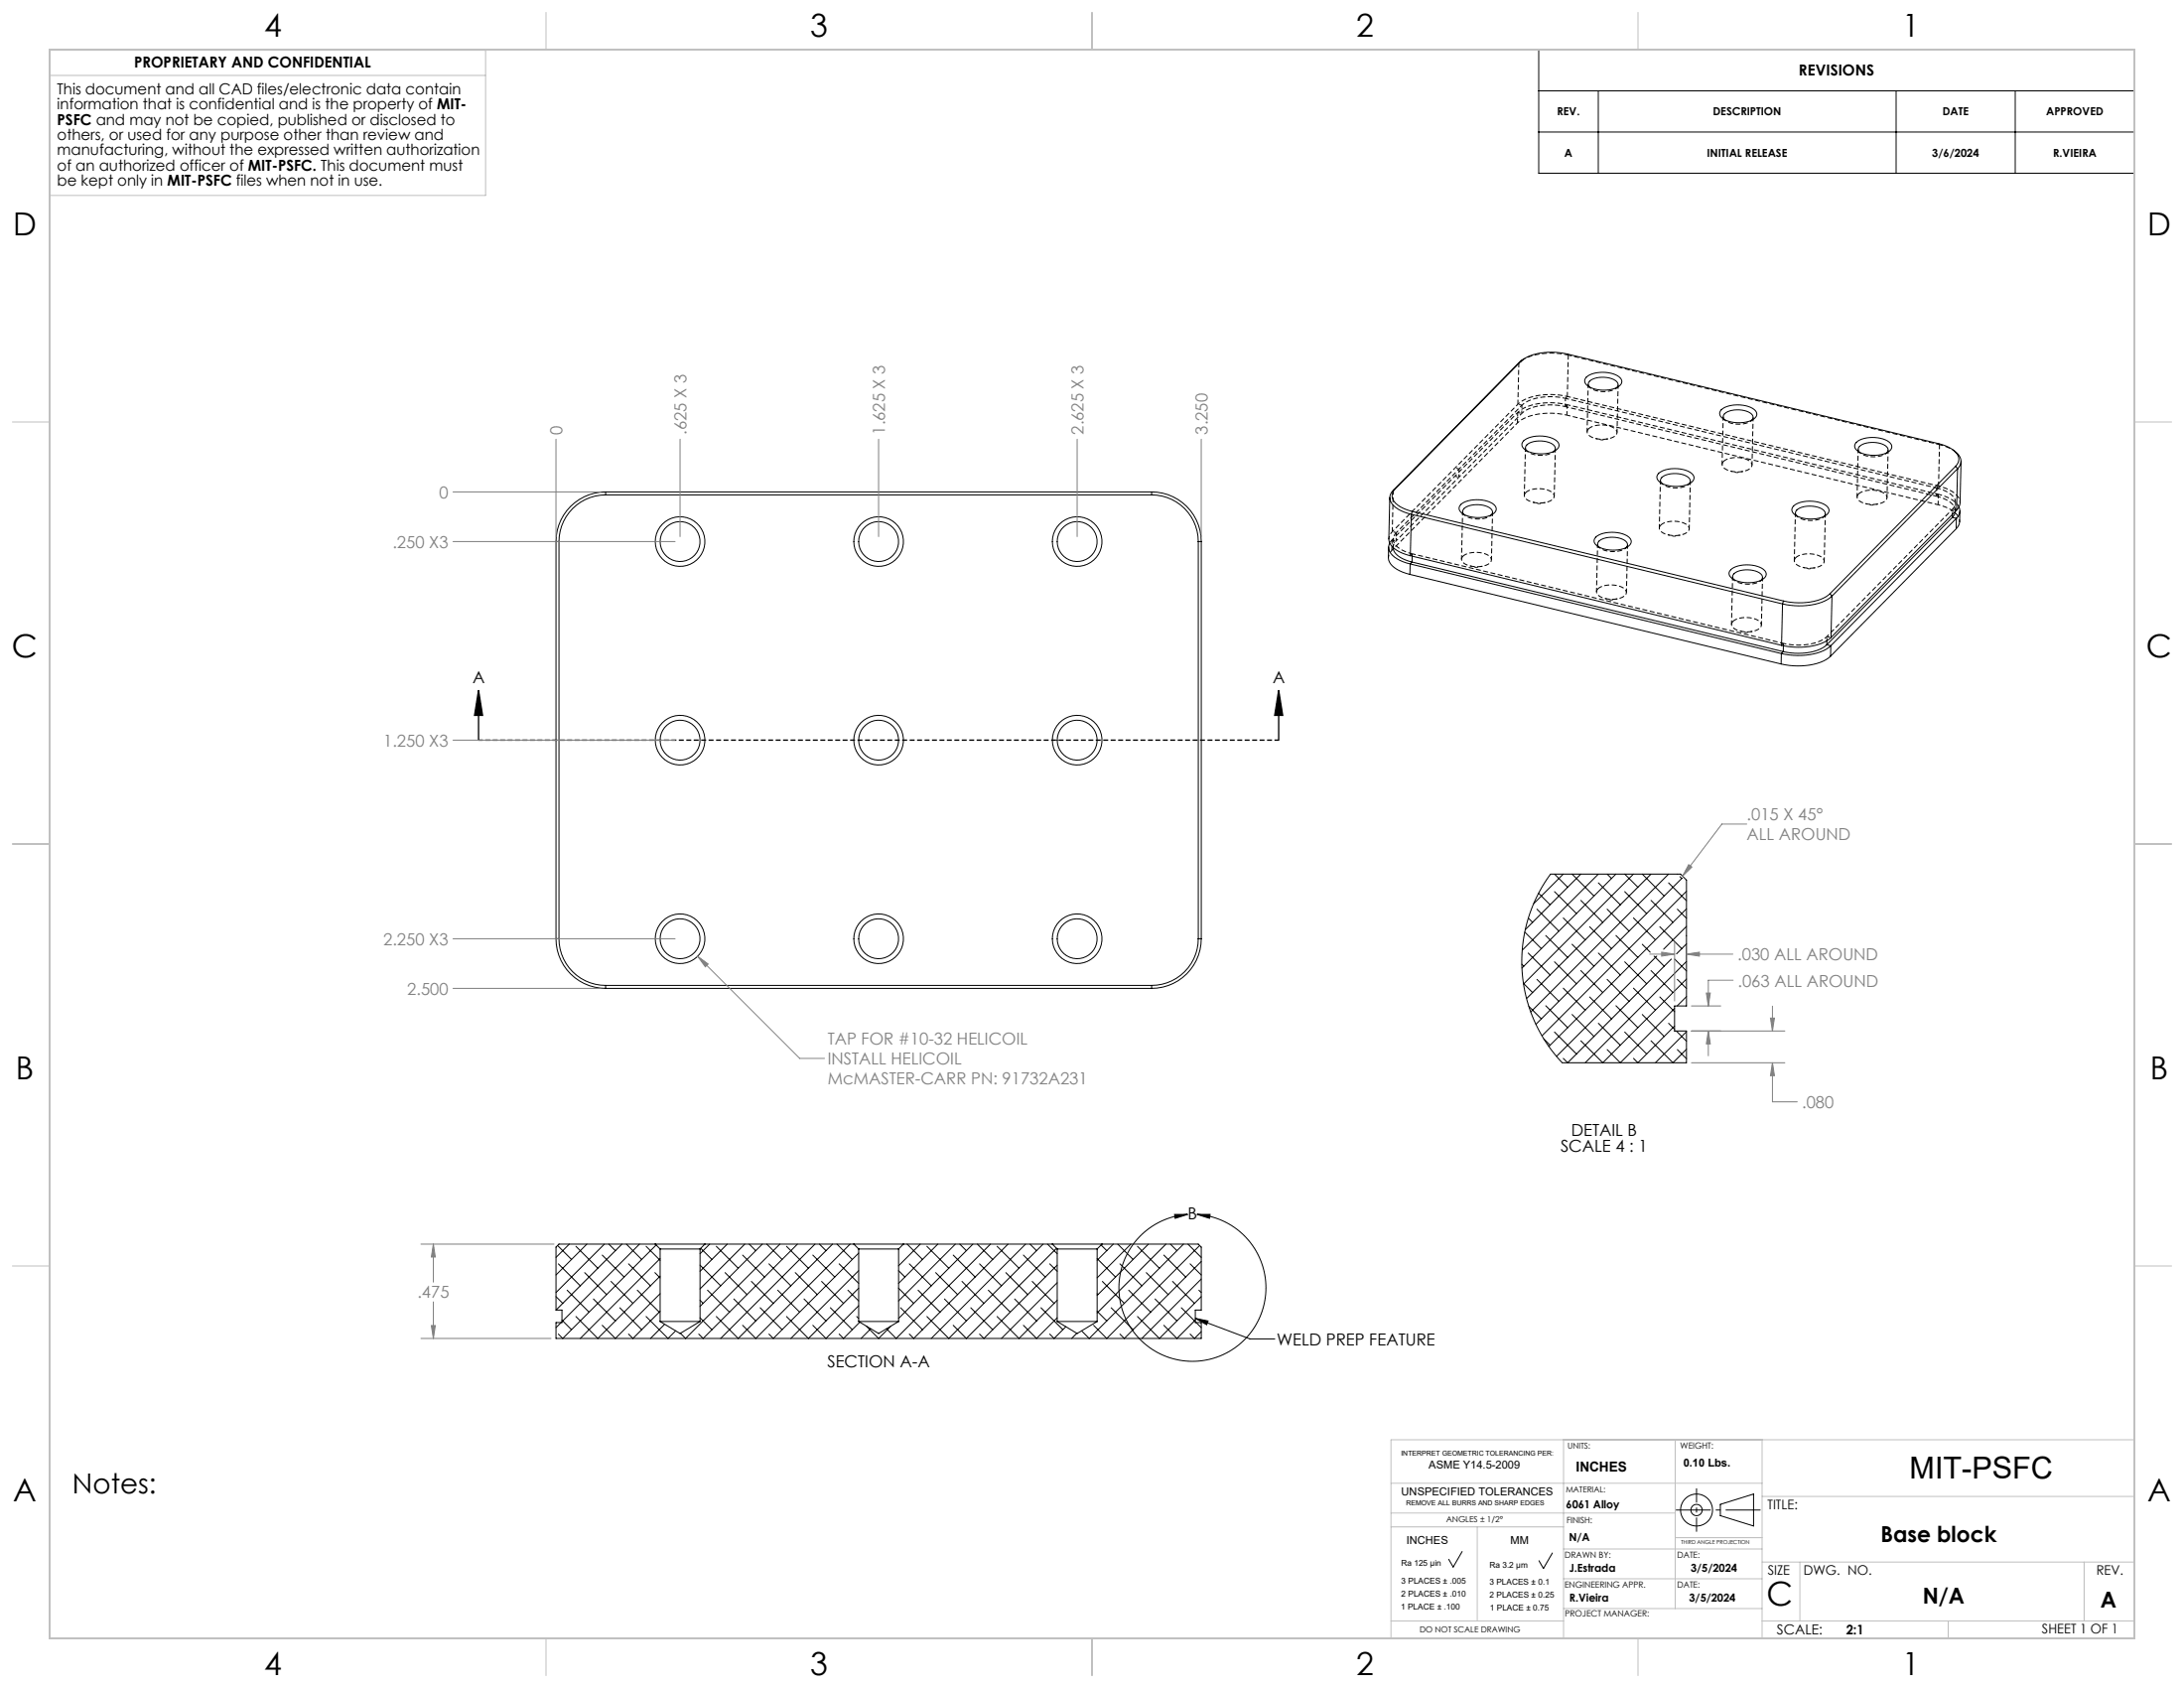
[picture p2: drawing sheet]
<svg xmlns="http://www.w3.org/2000/svg" width="559mm" height="432mm" viewBox="0 0 559 432" stroke-linecap="round" stroke-linejoin="round" font-family="sans-serif">
<g fill="none" stroke="#000" stroke-width=".25" stroke-dasharray="1.3 .6" stroke-dashoffset=".5" stroke-linecap="butt">
<path d="M406.2 98.7l.8 .6M413.4 99.4l.8-.5M373.3 120l-1-.3M388.3 105.5l1.1 .3M389.4 105.8v-2.1M389.4 103.7l-1-.3M390.1 115l.8 .6M397.3 115.7l.8-.5M400.5 104v-2.1M400.5 104a14.2 14.2 0 0 0-10.7 1.3l-.4 .5M400.5 101.9a14.2 14.2 0 0 0-10.6 1.3l-.5 .5M440.7 107l.8 .6"/>
<path d="M447.9 107.8l.8-.6M475.3 115.3l.7 .6M482.4 116.1l.8-.6M356.2 138.1l-.6 .8M356.2 138.1l1 .3M356.2 136a2.74 2.74 0 0 0-.9 1.9M356.5 137.9l-.1 2.1M357.2 138.4l.1-2.1M357.3 136.3l-1.1-.3M372.3 121.8l1 .3M373.3 122.1v-2.1M374.1 131.3l.7 .6"/>
<path d="M381.2 132l.8-.5M408.6 139.6l.8 .6M424.7 123.3l.7 .6M431.8 124.1l.8-.6M459.2 131.6l.8 .6M466.4 132.4l.8-.6M495.5 126.9v-2.1M499.6 130.2l1 .3M500.3 130.7l.1-2.1M355.2 142.6a2.74 2.74 0 0 1 .9-1.8M415.8 140.3l.8-.5M443.1 147.9l.8 .6"/>
<path d="M450.3 148.7l.8-.6M456.3 164.6a14.2 14.2 0 0 0 10.7-1.3l.4-.5M467.4 163.9v-1.1M467.4 162.8l1.1 .3"/>
</g>
<path d="M388.3 105.5v2.7M400.5 101.9l.5-.5M400.9 106.2l.1-2.7M401 103.5l-.5 .5M496.2 113.7l2.7 1 1.4 .8M495.5 124.8l.5-.5M495.9 126.4l-.4 .5M495.9 126.4v2.7M501.2 129.7a7.1 7.1 0 0 0-5.3-3.3M356.1 140.8l.1-2.7M361.3 141.7l-.4 .5M456.3 164.6l-.5 .5" fill="none" stroke="#000" stroke-width=".25" stroke-dasharray="1.3 .6" stroke-dashoffset=".3" stroke-linecap="butt"/>
<path d="M401.3 90.8l94.9 22.9M495.5 126.9l-95-22.9M495.5 124.8l-95-22.9M495.9 129.1l-95-22.9M495.9 126.4l-94.9-22.9M496 124.3l-95-22.9M361.3 141.7l95 22.9" fill="none" stroke="#000" stroke-width=".25" stroke-dasharray="1.3 .6" stroke-dashoffset=".4" stroke-linecap="butt"/>
<g fill="none" stroke="#000" stroke-width=".25" stroke-dasharray="1.3 .6" stroke-dashoffset=".7" stroke-linecap="butt">
<path d="M406.7 99a6.1 6.1 0 0 0 7 .1M388.3 108.2a14.3 14.3 0 0 1 11.6-2.2l1 .2M390.6 115.3a6.1 6.1 0 0 0 7 .1M401 103.5a16.2 16.2 0 0 0-12.2 1.6l-.5 .4M401 101.4a16.2 16.2 0 0 0-12.1 1.6l-.5 .4M441.2 107.3a6.1 6.1 0 0 0 7 .2M475.7 115.6a6.1 6.1 0 0 0 7.1 .2M374.5 131.6a6.1 6.1 0 0 0 7.1 .1M409.1 139.9a6.1 6.1 0 0 0 7 .2M425.1 123.6a6.1 6.1 0 0 0 7.1 .2M459.7 131.9a6.1 6.1 0 0 0 7 .2M495.9 129.1a7.8 7.8 0 0 1 5.2 3.2l.3 1.1"/>
<path d="M499.5 131.6l.1-1.4M501.5 128.6a4 4 0 0 0-2.9-3.3l-2.6-1M443.6 148.2a6.1 6.1 0 0 0 7 .2"/>
</g>
<g fill="none" stroke="#000" stroke-width=".25" stroke-dasharray="1.3 .6" stroke-linecap="butt">
<path d="M401 90.6l.3 .2M406.4 109.7a1.21 1.21 0 0 0 .7 2.1 6.2 6.2 0 0 0 6.4-.6 1.32 1.32 0 0 0-1-2 6.5 6.5 0 0 0-6.1 .5M441 118a1.21 1.21 0 0 0 .7 2.1 6.2 6.2 0 0 0 6.3-.5 1.32 1.32 0 0 0-1-2 6.5 6.5 0 0 0-6 .4M496 113.5l.2 .2M390.4 126a1.21 1.21 0 0 0 .6 2 6.2 6.2 0 0 0 6.4-.5 1.32 1.32 0 0 0-1-2 6.5 6.5 0 0 0-6 .5M424.9 134.3a1.21 1.21 0 0 0 .7 2.1 6.2 6.2 0 0 0 6.4-.5 1.32 1.32 0 0 0-1.1-2 6.5 6.5 0 0 0-6 .4M475.5 126.4a1.21 1.21 0 0 0 .7 2 6.2 6.2 0 0 0 6.4-.5 1.32 1.32 0 0 0-1.1-2 6.5 6.5 0 0 0-6 .5M361.3 142.3v-.6M374.3 142.3a1.21 1.21 0 0 0 .7 2 6.2 6.2 0 0 0 6.4-.5 1.32 1.32 0 0 0-1.1-2 6.5 6.5 0 0 0-6 .5M408.8 150.6a1.21 1.21 0 0 0 .7 2.1 6.2 6.2 0 0 0 6.4-.5 1.32 1.32 0 0 0-1-2.1 6.5 6.5 0 0 0-6.1 .5M443.4 159a1.21 1.21 0 0 0 .7 2 6.2 6.2 0 0 0 6.3-.5 1.32 1.32 0 0 0-1-2 6.5 6.5 0 0 0-6 .5M459.4 142.7a1.21 1.21 0 0 0 .7 2 6.2 6.2 0 0 0 6.4-.5 1.32 1.32 0 0 0-1-2 6.5 6.5 0 0 0-6.1 .5"/>
<path d="M456.3 165.2v-.6"/>
</g>
<path d="M372.3 119.7l-16.1 16.3M373.3 120l-16 16.3M388.3 108.2l-32.2 32.6M388.3 105.5l-16 16.3M388.4 103.4l-16.1 16.3M389.4 105.8l-16.1 16.3M389.4 103.7l-16.1 16.3M372.3 121.8l-16.1 16.3M373.3 122.1l-16.1 16.3M467.4 162.8l32.2-32.6" fill="none" stroke="#000" stroke-width=".25" stroke-dasharray="1.3 .6" stroke-dashoffset=".6" stroke-linecap="butt"/>
<path d="M388.6 92.8l-.2 10.6M401 101.4l.3-10.6M496.2 113.7l-.2 10.6M356.2 136l.3-10.6" fill="none" stroke="#000" stroke-width=".25" stroke-dasharray="1.3 .6" stroke-dashoffset=".1" stroke-linecap="butt"/>
<path d="M357.2 138.4a2.37 2.37 0 0 0-.8 1.7" fill="none" stroke="#000" stroke-width=".25" stroke-dasharray="1.3 .6" stroke-dashoffset="1" stroke-linecap="butt"/>
<g fill="none" stroke="#000" stroke-width=".25" stroke-dasharray="1.3 .6" stroke-dashoffset=".2" stroke-linecap="butt">
<path d="M389.3 92.2a16.1 16.1 0 0 1 12-1.4M406.4 98.3l-.3 12.2M390.3 114.5l-.3 12.3M413.7 110.6l.3-12.2M440.9 106.6l-.3 12.2M448.3 119l.3-12.2M475.4 114.9l-.2 12.2M357.3 136.3a2.33 2.33 0 0 0 .3 3.7l1.3 .8 2.4 .9M374.2 130.8l-.3 12.2M397.7 126.9l.3-12.2M408.8 139.2l-.3 12.2M424.8 122.9l-.2 12.2"/>
<path d="M432.2 135.3l.3-12.2M459.4 131.2l-.3 12.2M482.8 127.3l.3-12.2M499.6 130.2a2.33 2.33 0 0 0-.4-3.7l-2-1.1-1.7-.6M500.3 130.8a3.9 3.9 0 0 0-3.1-3.3l-1.7-.6M381.6 143.2l.3-12.2M416.1 151.6l.3-12.2M443.3 147.5l-.3 12.2M450.7 159.9l.3-12.2M466.7 143.6l.3-12.2"/>
</g>
<g fill="none" stroke="#000" stroke-width=".25" stroke-dasharray="1.3 .6" stroke-dashoffset=".8" stroke-linecap="butt">
<path d="M408.3 112.2l1.6 .4M409.9 112.6l1.6-.3M392.2 128.5l1.6 .4M393.8 128.9l1.6-.4M426.8 136.8l1.5 .4M428.3 137.2l1.6-.3M442.8 120.5l1.6 .4M444.4 120.9l1.6-.3M477.4 128.8l1.5 .4M478.9 129.2l1.6-.3M376.2 144.8l1.5 .4M377.7 145.2l1.6-.4"/>
<path d="M410.7 153.1l1.6 .4M412.3 153.5l1.6-.3M461.3 145.1l1.6 .4M462.9 145.5l1.6-.3M445.2 161.4l1.6 .4M446.8 161.8l1.6-.3"/>
</g>
<g fill="none" stroke="#000" stroke-width=".25">
<path d="M393.7 12.7h152.4v31.6h-152.4zM393.7 23.2h152.4M393.7 33.8h152.4M408.9 23.2v21.1M485.1 23.2v21.1M515.6 23.2v21.1M388.6 92.8l-32.1 32.6M389.1 92.4a13.4 13.4 0 0 1 11-2l95.9 23.1a6.7 6.7 0 0 1 5.1 3.4 2.35 2.35 0 0 1-.7 2.4M389.1 92.4l-32.1 32.6M389.1 92.4l-.5 .4M389.8 91.9l-1.2 .9M405.9 96.5a7.7 7.7 0 0 1 8.7 .2 1.58 1.58 0 0 1-1.1 2.6 8.2 8.2 0 0 1-7.5-.8 1.29 1.29 0 0 1-.1-2z"/>
<path d="M406.7 99a1.21 1.21 0 0 1 .8-2 6.2 6.2 0 0 1 6.3 .8 .98 .98 0 0 1-.1 1.3M389.8 112.8a7.7 7.7 0 0 1 8.7 .2 1.58 1.58 0 0 1-1.1 2.5 8.2 8.2 0 0 1-7.5-.7 1.29 1.29 0 0 1-.1-2zM390.6 115.3a1.21 1.21 0 0 1 .8-2 6.2 6.2 0 0 1 6.3 .8 .98 .98 0 0 1-.1 1.3M440.4 104.8a7.7 7.7 0 0 1 8.7 .2 1.58 1.58 0 0 1-1.1 2.6 8.2 8.2 0 0 1-7.5-.8 1.29 1.29 0 0 1-.1-2zM441.2 107.3a1.21 1.21 0 0 1 .8-2 6.2 6.2 0 0 1 6.4 .8 .98 .98 0 0 1-.2 1.4M475 113.1a7.7 7.7 0 0 1 8.7 .3 1.58 1.58 0 0 1-1.2 2.5 8.2 8.2 0 0 1-7.4-.7 1.29 1.29 0 0 1-.1-2.1zM475.7 115.6a1.21 1.21 0 0 1 .8-1.9 6.2 6.2 0 0 1 6.4 .8 .98 .98 0 0 1-.1 1.3M499.8 115.1a3 3 0 0 1 1.5 4.3l-.4 .5M500.4 119.3l-32.2 32.6M500.4 119.3l.5 .6M500.9 119.9l-32.2 32.6M500.9 119.9l-.3 10.6"/>
<path d="M501.7 118l-.2 10.6a2.74 2.74 0 0 1-.9 1.9M142.3 138.5h.7M142.3 138.5v101.6M143 138.5v101.6M155 126.6a11.9 11.9 0 0 0-12 11.9M155 125.8a12.7 12.7 0 0 0-12.7 12.7M155 126.6h139.7M155 125.8v.8M155 125.8h139.7M294.7 126.6a11.9 11.9 0 0 1 11.9 11.9M294.7 125.8a12.7 12.7 0 0 1 12.7 12.7M294.7 125.8v.8"/>
<path d="M306.6 138.5h.8M306.6 138.5v101.6M307.4 138.5v101.6M355.3 140l-.1 2.6a4 4 0 0 0 2.9 3.4l2.6 .9M355.6 138.9a2.75 2.75 0 0 0 1.2 3.6l1.4 .8 2.6 1M355.6 127.3l-.3 10.6a4 4 0 0 0 2.9 3.3l2.7 1M356.5 125.4a2.69 2.69 0 0 0 .6 4.4l2.2 1.2 1.8 .6M357 125a2.53 2.53 0 0 0 .6 4.2l1.3 .8 2.4 .8M357 125l-.5 .4M361.1 131.6l95 22.9M361.1 131.6l-.2 10.6M361.3 130.8l95 22.9"/>
<path d="M361.3 130.8l-.2 .8M373.8 129.1a7.7 7.7 0 0 1 8.6 .2 1.58 1.58 0 0 1-1.1 2.5 8.2 8.2 0 0 1-7.4-.7 1.29 1.29 0 0 1-.1-2zM374.5 131.6a1.21 1.21 0 0 1 .8-2 6.2 6.2 0 0 1 6.4 .8 .98 .98 0 0 1-.1 1.3M408.3 137.4a7.7 7.7 0 0 1 8.7 .2 1.58 1.58 0 0 1-1.1 2.6 8.2 8.2 0 0 1-7.5-.8 1.29 1.29 0 0 1-.1-2zM409.1 139.9a1.21 1.21 0 0 1 .8-2 6.2 6.2 0 0 1 6.3 .8 .98 .98 0 0 1-.1 1.4M424.4 121.1a7.7 7.7 0 0 1 8.7 .2 1.58 1.58 0 0 1-1.2 2.6 8.2 8.2 0 0 1-7.4-.8 1.29 1.29 0 0 1-.1-2zM425.1 123.6a1.21 1.21 0 0 1 .8-2 6.2 6.2 0 0 1 6.4 .8 .98 .98 0 0 1-.1 1.4M458.9 129.4a7.7 7.7 0 0 1 8.7 .3 1.58 1.58 0 0 1-1.1 2.5 8.2 8.2 0 0 1-7.5-.7 1.29 1.29 0 0 1-.1-2.1zM459.7 131.9a1.21 1.21 0 0 1 .8-1.9 6.2 6.2 0 0 1 6.3 .8 .98 .98 0 0 1-.1 1.3M499.5 132.3l-32.1 32.6M499.5 132.3l1.1 .3M499.5 131.6v.7"/>
<path d="M500.3 130.8l-.1 .6-.7 .9M500.5 135.3l-32.1 32.6M500.6 132.6l-.1 2.7M500.6 132.6l-32.2 32.6M500.6 130.5l-32.1 32.6M501.2 129.7a2.48 2.48 0 0 1-.6 2.9M501.5 130.7l-.1 2.7a2.74 2.74 0 0 1-.9 1.9M356.4 140.1a4 4 0 0 0 3.2 3.1l1.7 .6M360.7 146.9l95 23M360.8 144.3l-.1 2.6M360.8 144.3l95 22.9M360.9 142.2l94.9 22.9"/>
<path d="M361.3 143.8l95 22.9M361.3 143.8l-.5 .5M361.3 142.3v1.5M442.8 145.7a7.7 7.7 0 0 1 8.7 .3 1.58 1.58 0 0 1-1.1 2.5 8.2 8.2 0 0 1-7.5-.7 1.29 1.29 0 0 1-.1-2.1zM443.6 148.2a1.21 1.21 0 0 1 .8-1.9 6.2 6.2 0 0 1 6.4 .8 .98 .98 0 0 1-.2 1.3M456.1 154.5l-.3 10.6M456.3 153.7l-.2 .8M468.2 151.9a13.4 13.4 0 0 1-10.9 2l-1-.2M468.2 151.9l.5 .6M468.7 152.5a14.3 14.3 0 0 1-11.6 2.2l-1-.2M468.7 152.5l-.2 10.6M455.8 167.2l-.1 2.7"/>
<path d="M456.3 166.7l-.5 .5M456.3 165.2v1.5M467.4 164.9a13 13 0 0 1-11.1 1.8M467.4 164.9l1 .3M467.4 163.9v1M468.4 167.9a14.3 14.3 0 0 1-11.7 2.2l-1-.2M468.4 165.2a14.3 14.3 0 0 1-11.6 2.2l-1-.2M468.4 165.2v2.7M468.5 163.1a14.3 14.3 0 0 1-11.7 2.2l-1-.2M390.1 238.4l4.3 4.3M391 234.9l1.1 1M393.2 232.6l5.7 5.6"/>
<path d="M393.7 228.5l2.9 2.9M395.5 239.3l5.6 5.6M396.7 223.6h33.3l1.5 1.5v32.2h-3v6.4h3v8.2h-31.8l-3.3-4-3-5-2.2-5.5-1.4-5.7-.4-5.9 .5-5.9 1.4-5.7 2.2-5.5zM397.7 228.1l5.7 5.6M397.7 223.6l3.4 3.4M400 223.6l-7.6 7.6M400 234.8l5.6 5.6M402.2 223.6l5.6 5.6M404.5 223.6l-14.2 14.2M404.5 230.3l5.6 5.6M406.7 237.1l5.6 5.6M409 223.6l-19.5 19.5"/>
<path d="M409 225.8l5.6 5.6M411.2 232.6l5.6 5.6M411.2 223.6l1.1 1.1M413.4 223.6l-24 24M413.5 239.3l5.6 5.6M415.7 228.1l5.6 5.6M415.7 223.6l3.4 3.4M417.9 223.6l-28.1 28.1M417.9 234.8l5.7 5.6M420.2 223.6l5.6 5.6M422.4 223.6l-31.8 31.8M422.4 230.3l5.6 5.6"/>
<path d="M424.7 237.1l5.6 5.6M426.9 223.6l-35.2 35.3M426.9 225.8l4.6 4.6M429.2 232.6l2.3 2.3M429.2 223.6l.1 .1M429.8 224.2l.5 .5M430.4 224.6l-37.4 37.4M431.4 239.3l.1 .1M431.5 228l-37 37M431.5 232.5l-35.2 35.2M431.5 237l-5.8 5.8M142.3 240.1a12.7 12.7 0 0 0 12.7 12.7"/>
<path d="M142.3 240.1h.7M143 240.1a11.9 11.9 0 0 0 12 12M155 252.1h139.7M155 252.1v.7M155 252.8h139.7M294.7 252.1v.7M306.6 240.1a11.9 11.9 0 0 1-11.9 12M306.6 240.1h.8M307.4 240.1a12.7 12.7 0 0 1-12.7 12.7M389.4 246.7l.5 .5M389.8 251.6l2.3 2.3M391 243.8l5.6 5.6"/>
<path d="M391.2 257.4l3.2 3.2M393.2 250.5l5.7 5.6M395.5 257.3l5.6 5.6M397.7 246l5.7 5.7M400 252.8l5.6 5.6M402.2 259.5l5.6 5.6M402.2 241.6l5.6 5.6M404.5 248.3l5.6 5.6M406.7 255l5.6 5.6M409 243.8l5.6 5.6M411.2 250.5l5.6 5.6M413.5 257.3l5.6 5.6"/>
<path d="M415.7 246l5.6 5.7M417.9 252.8l5.7 5.6M420.2 259.5l5.6 5.6M420.2 241.6l2 2M422.4 248.3l5.6 5.6M423.2 244.6l2.6 2.6M423.9 244.6l-25.7 25.6M424.7 255l3.8 3.8M427.6 245.3l-26.5 26.6-1.1-1.2M428.5 258l-13.9 13.9-3.4-3.4M428.5 245.3l3 3.1M429.2 250.5l2.3 2.4"/>
<path d="M431.4 257.3h.1M431.5 241.5l-2.5 2.5M431.5 246l-25.9 25.9M431.5 250.4l-21.4 21.5-5.6-5.7M431.5 254.9l-2.4 2.4M395 265.8l1.6 1.6M397.7 264l5.7 5.6M409 261.8l5.6 5.6M415.7 264l5.6 5.6M422.4 266.2l5.6 5.7 3.5-3.5M426.9 261.8l1.6 1.5M428.5 262.5l-9.4 9.4-1.2-1.2"/>
<path d="M428.9 263.7l2.6 2.6M429.2 268.5l2.3 2.3M431.5 263.9l-7.9 8M142.7 318.6l3.5 3.6M145.7 318.3l-3.4 3.4M147.3 318.8l5.7 5.6M150.2 318.3l-7.9 7.9M154.6 318.3l-12.3 12.3M155.8 318.3l1.7 1.6M159.1 318.3l-16.8 16.8M160.3 318.3l3.9 3.9M163.6 318.3l-19.8 19.8"/>
<path d="M165.3 318.8l3.6 3.6M167.7 318.3h12.7M167.7 318.3h-24.7l-.7 .7v16.1M167.7 318.3l1.2 1.2M167.9 318.5l-23.9 23.9-1.1-1.1M168.9 319.5h10.2M168.9 319.5v18.5M179.1 319.5v18.5M179.3 319.3l2.8 2.9M180.4 318.3h38.1M180.4 318.3l-1.3 1.2M181.6 318.3l-2.5 2.4"/>
<path d="M183.3 318.8l5.6 5.6M186.1 318.3l-7 6.9M190.6 318.3l-11.5 11.4M191.7 318.3l1.7 1.6M195.1 318.3l-16 15.9M196.2 318.3l3.9 3.9M199.5 318.3l-24.1 24.1-1.3-1.3M201.2 318.8l5.6 5.6M204 318.3l-24.1 24.1-1.1-1.1M208.5 318.3l-24.1 24.1M209.7 318.3l1.6 1.6M213 318.3l-24.1 24.1-5.6-5.6"/>
<path d="M214.1 318.3l4 3.9M217.5 318.3l-24.1 24.1-3.4-3.4M218.5 318.3h12.7M218.5 318.3l1.2 1.2M219.7 319.5h10.2M219.7 319.5v18.5M229.9 319.5v18.5M231.2 318.3h38.1M231.2 318.3l-1.3 1.2M232.1 318.3l3.9 3.9M235.5 318.3l-5.6 5.5M237.2 318.8l5.6 5.6"/>
<path d="M240 318.3l-10.1 10M244.4 318.3l-14.5 14.5M245.6 318.3l1.7 1.6M248.9 318.3l-19 19M250.1 318.3l3.9 3.9M253.4 318.3l-24.1 24.1-2.5-2.5M255.1 318.8l5.6 5.6M257.9 318.3l-24.1 24.1-1.1-1.1M262.4 318.3l-24.1 24.1M263.5 318.3l1.7 1.6M266.9 318.3l-24.1 24.1-5.6-5.6M268 318.3l2.5 2.4"/>
<path d="M269.3 318.3h12.7M269.3 318.3l1.2 1.2M270.3 319.3l-23 23.1-3.4-3.4M270.5 319.5h10.2M270.5 319.5v18.5M280.7 319.5v18.5M281.7 318.5l1.5 1.4M282 318.3h24.6l.8 .7v16.1h-1.6v3.2h1.6v4.1h-165.1v-4.1h1.5v-3.2h-1.5M282 318.3l-1.3 1.2M284.9 318.3l-4.2 4.1M286 318.3l3.9 3.9M289.3 318.3l-8.6 8.6"/>
<path d="M291 318.8l5.6 5.6M293.8 318.3l-13.1 13.1M298.3 318.3l-17.6 17.6M299.5 318.3l1.6 1.6M300.5 310.7h3.4l-3.2 1zM302.8 318.3l-24.1 24.1-2-2M303.9 318.3l3.5 3.4M306.3 310.7a18.8 18.8 0 0 1 14.9 28.5 18.8 18.8 0 0 1-32.2 0 18.8 18.8 0 0 1 14.9-28.5M306.3 310.7l3.3-.1-.1 1.1zM306.9 318.6l-23.7 23.8-3.4-3.4M142.3 331.7l1.7 1.7M142.9 323.3l5.6 5.6"/>
<path d="M143.6 338.3l-1.3 1.3M143.8 337.7l2.4 2.4M145.1 330l5.6 5.6M149.6 325.5l5.6 5.7M151.8 332.3l5.7 5.6M154.1 321.1l5.6 5.6M156.3 327.8l5.6 5.6M158.6 334.5l5.6 5.6M160.8 323.3l5.6 5.6M163.1 330l5.6 5.6M165.3 336.8l5.6 5.6 2-2M167.6 325.5l1.3 1.4"/>
<path d="M168.9 322l-20.4 20.4M168.9 326.4l-15.9 16-5.7-5.6M168.9 330.9l-11.4 11.5-3.4-3.4M168.9 335.4l-7 7-1.1-1.1M168.9 338h10.2M168.9 338l5.1 3.1 5.1-3.1M170.1 338.7l-3.7 3.7M179.1 337.1l3 3M179.1 332.6l.8 .8M179.1 323.6l5.3 5.3M181 330l5.6 5.6M185.5 325.5l5.6 5.7"/>
<path d="M187.8 332.3l5.6 5.6M190 321.1l5.6 5.6M192.3 327.8l5.6 5.6M194.5 334.5l5.6 5.6M196.7 323.3l5.7 5.6M199 330l5.6 5.6M203.5 325.5l5.6 5.7M205.7 332.3l5.6 5.6M208 321.1l5.6 5.6M210.2 327.8l5.6 5.6M212.5 334.5l5.6 5.6M214.7 323.3l5 5"/>
<path d="M216.9 330l2.8 2.8M219.2 336.8l.5 .5M219.7 320.5l-21.8 21.9-1.2-1.1M219.7 325l-17.3 17.4M219.7 329.5l-12.9 12.9-5.6-5.6M219.7 334l-8.4 8.4-3.3-3.4M219.7 338h10.2M219.7 338l5.1 3.1 5.1-3.1M220 338.2l-4.2 4.2-1.1-1.1M221.6 339.2l3.2 3.2 3.2-3.2M222.8 339.9l-2.5 2.5M229.9 329.5l3.9 3.9"/>
<path d="M229.9 325l1.6 1.7M230.4 334.5l5.6 5.6M232.7 323.3l5.6 5.6M234.9 330l5.6 5.6M239.4 325.5l5.6 5.7M241.6 332.3l5.7 5.6M243.9 321.1l5.6 5.6M246.1 327.8l5.6 5.6M248.4 334.5l5.6 5.6M250.6 323.3l5.6 5.6M252.9 330l5.6 5.6M257.4 325.5l5.6 5.7"/>
<path d="M259.6 332.3l5.6 5.6M261.8 321.1l5.7 5.6M264.1 327.8l5.6 5.6M266.3 334.5l5.7 5.6M268.6 323.3l1.9 1.9M270.5 323.6l-18.8 18.8-1.1-1.1M270.5 328.1l-14.3 14.3M270.5 332.6l-9.8 9.8-5.6-5.6M270.5 337.1l-5.3 5.3-3.4-3.4M270.5 338h10.2M270.5 338l5.1 3.1 5.1-3.1M272.7 339.4l-3 3-1.1-1.1"/>
<path d="M280.7 335.4l2.5 2.5M280.7 330.9l.2 .3M280.7 322l4.7 4.7M282.1 327.8l5.6 5.6M284.3 334.5l5.6 5.6M286.5 323.3l5.7 5.6M288.8 330l5.6 5.6M293.3 325.5l5.6 5.7M295.5 332.3l5.6 5.6M297.8 321.1l5.6 5.6M300 327.8l5.6 5.6M302.3 334.5l3.5 3.6"/>
<path d="M304.5 323.3l2.9 2.9M305.8 337.7l-4.7 4.7-3.3-3.4M305.8 337.2l14 5.3h6.4M305.8 337.2l3.3 .7-.4 1zM306.1 338.3l1.3 1.3M306.7 330l.7 .6M307.4 322.7l-19.7 19.7-1.2-1.1M307.4 327.2l-15.2 15.2M307.4 331.7l-10.8 10.7-5.6-5.6M275.5 341.1l-1.3 1.3M307.4 340.7l-1.8 1.7-1.1-1.1M374.1 396.9l-2.3 4-1.1-2"/>
<path d="M397.2 397.3l-2.3 3.9-1.1-2M440.2 384.8l8.5-2.6v8.2l-8.5-2.7z"/>
<circle cx="174" cy="138.5" r="5.1"/>
<circle cx="174" cy="138.5" r="6.4"/>
<circle cx="224.8" cy="138.5" r="5.1"/>
<circle cx="224.8" cy="138.5" r="6.4"/>
<circle cx="275.6" cy="138.5" r="5.1"/>
<circle cx="275.6" cy="138.5" r="6.4"/>
<circle cx="174" cy="189.3" r="5.1"/>
<circle cx="174" cy="189.3" r="6.4"/>
<circle cx="224.8" cy="189.3" r="5.1"/>
<circle cx="224.8" cy="189.3" r="6.4"/>
<circle cx="275.6" cy="189.3" r="5.1"/>
<circle cx="275.6" cy="189.3" r="6.4"/>
<circle cx="174" cy="240.1" r="5.1"/>
<circle cx="174" cy="240.1" r="6.4"/>
<circle cx="224.8" cy="240.1" r="5.1"/>
<circle cx="224.8" cy="240.1" r="6.4"/>
<circle cx="275.6" cy="240.1" r="5.1"/>
<circle cx="275.6" cy="240.1" r="6.4"/>
<circle cx="434.1" cy="386.3" r="4.1"/>
<circle cx="434.1" cy="386.3" r="1.44"/>
</g>
<path d="M122.4 176.6l1.1 6.4h-2.1zM122.4 176.6v12.7M327.2 176.6l1 6.4h-2zM327.2 176.6v12.7" fill="none" stroke="#000" stroke-width=".35"/>
<g fill="none" stroke="#808080" stroke-width=".25">
<path d="M142.3 112.4v24.9M174 112.4v24.9M224.8 112.4v24.9M275.6 112.4v24.9M307.4 112.4v24.9M115.9 125.8h37.8M115.9 138.5h56.8M115.9 189.3h56.8M446.9 210.8h-6.3l-10.1 13.3M432.1 221.2l.8 .6-2.4 2.3zM115.9 240.1h56.8M115.9 252.8h37.8"/>
<path d="M178.5 244.6l2.7 2-.7 .7zM178.5 244.6l26.1 26.1h6.4M422.1 244.1h6.4M425.2 243.6l3.3 .5-3.3 .5zM428.5 240.9v15.2M431.5 244.1l3.3-.5v1zM431.5 244.1h11.9M432.8 257.3h7.5M436.6 254h1l-.5 3.3zM443.4 250.7h-6.3v6.6M453.5 257.4v6.3M432.8 263.7h23.9"/>
<path d="M432.8 271.9h23.9M437.1 263.7l.5 3.3h-1zM437.1 263.7v6.4M453 260.4h1l-.5 3.3zM453.5 271.9l.5 3.3h-1zM453.5 271.9v10h6.4M107.7 318.3h34M110.9 318.3l.5 3.3h-1zM110.9 318.3v9.7M110.4 339.1h1l-.5 3.3zM110.9 333v9.4M107.7 342.4h33.3"/>
</g>
<path d="M327.2 189.3h-204.8" fill="none" stroke="#000" stroke-width=".35" stroke-dasharray="1.3 .6" stroke-dashoffset=".2" stroke-linecap="butt"/>
<path d="M428.8 386.3h21.7" fill="none" stroke="#000" stroke-width=".25" stroke-dasharray="15.2 1.3 1.3 1.3" stroke-dashoffset="6.3" stroke-linecap="butt"/>
<path d="M434.1 380.7v11.1" fill="none" stroke="#000" stroke-width=".25" stroke-dasharray="15.2 1.3 1.3 1.3" stroke-dashoffset="11.6" stroke-linecap="butt"/>
<g fill="none" stroke="#c0c0c0" stroke-width=".25">
<path d="M12.8 19.3h111.4M12.8 12.9h111.4v37.1h-111.4zM139.7 3.2v9.5M279.4 3.2v9.5M419.1 3.2v9.5M3.2 107.9h9.5M546.1 107.9h9.5M3.2 215.9h9.5M546.1 215.9h9.5M3.2 323.8h9.5M546.1 323.8h9.5M355.9 379.4h94.9"/>
<path d="M400 368.3v50.8M428.6 368.3v43.2M450.8 368.3v50.8M546.1 368.3h-190.2v50.8M355.9 390.6h44.1M355.9 387h72.7M378 390.6v24.1M400 396.2h50.8M428.6 393.3h22.2M450.8 399.6h95.3M450.8 382.8h95.3M460.5 399.6v15.1"/>
<path d="M533.3 399.6v15.1M139.7 419.1v9.5M279.4 419.1v9.5M355.9 414.7h44.1M400 403.9h50.8M400 411.5h50.8M419.1 419.1v9.5M450.8 414.7h95.3M498.5 414.7v4.4"/>
</g>
<path d="M12.7 12.7h533.4v406.4h-533.4z" fill="none" stroke="#c0c0c0" stroke-width=".5"/>
<g fill="#000">
<path d="M327.2 176.6l1 6.4h-2zM122.4 176.6l1.1 6.4h-2.1z"/>
<path d="M300.5 310.7h3.4l-3.2 1zM306.3 310.7l3.3-.1-.1 1.1zM305.8 337.2l3.3 .7-.4 1z"/>
</g>
<path d="M178.5 244.6l2 2.7 .7-.7zM110.9 318.3l.5 3.3h-1zM110.4 339.1h1l-.5 3.3zM432.1 221.2l.8 .6-2.4 2.3zM437.1 263.7l.5 3.3h-1zM436.6 254h1l-.5 3.3zM453.5 271.9l.5 3.3h-1zM453 260.4h1l-.5 3.3zM425.2 243.6l3.3 .5-3.3 .5zM431.5 244.1l3.3-.5v1z" fill="#808080"/>
<text font-size="8.5" x="452" y="410.7">C</text>
<g font-size="8.1">
<text x="67.6" y="9.3">4</text>
<text x="207.3" y="9.3">3</text>
<text x="347" y="9.3">2</text>
<text x="486.7" y="9.3">1</text>
<text x="3.3" y="60.1">D</text>
<text x="549.4" y="60.1">D</text>
<text x="3" y="168">C</text>
<text x="549.1" y="168">C</text>
<text x="4" y="276">B</text>
<text x="550.1" y="276">B</text>
<text x="3.3" y="383.9">A</text>
<text x="549.4" y="383.9">A</text>
<text x="67.6" y="428.4">4</text>
<text x="207.3" y="428.4">3</text>
<text x="347" y="428.4">2</text>
<text x="486.7" y="428.4">1</text>
</g>
<text font-size="7.8" x="488.6" y="378.1">MIT-PSFC</text>
<text font-size="7.1" fill="#010000" x="18.5" y="382.1">Notes:</text>
<g font-size="5.6">
<text x="481.2" y="394.3">Base block</text>
<text x="491.9" y="410.2">N/A</text>
<text x="537.4" y="411.3">A</text>
</g>
<g font-size="4.2" fill="#808080">
<text x="143.9" y="111.2" transform="rotate(-90 143.9 111.2)">0</text>
<text x="175.6" y="111.2" transform="rotate(-90 175.6 111.2)">.625 X 3</text>
<text x="226.4" y="111.2" transform="rotate(-90 226.4 111.2)">1.625 X 3</text>
<text x="277.2" y="111.2" transform="rotate(-90 277.2 111.2)">2.625 X 3</text>
<text x="309" y="111.2" transform="rotate(-90 309 111.2)">3.250</text>
<text x="112.4" y="127.4">0</text>
<text x="100.4" y="140.1">.250 X3</text>
<text x="98.1" y="190.9">1.250 X3</text>
<text x="446.9" y="209.8">.015 X 45°</text>
<text x="446.9" y="214.9">ALL AROUND</text>
<text x="98.1" y="241.7">2.250 X3</text>
<text x="444.5" y="245.7">.030 ALL AROUND</text>
<text x="104.2" y="254.4">2.500</text>
<text x="444.6" y="252.4">.063 ALL AROUND</text>
<text x="211.8" y="267.3">TAP FOR #10-32 HELICOIL</text>
<text x="211.8" y="272.4">INSTALL HELICOIL</text>
<text x="211.8" y="277.4">McMASTER-CARR PN: 91732A231</text>
<text x="461" y="283.5">.080</text>
<text x="106.8" y="332.1">.475</text>
</g>
<g font-size="4.2">
<text x="120.9" y="174.8">A</text>
<text x="325.6" y="174.8">A</text>
<text x="402" y="290.5">DETAIL B</text>
<text x="399.3" y="294.7">SCALE 4 : 1</text>
<text x="303.9" y="311.8">B</text>
<text x="326.7" y="344.1">WELD PREP FEATURE</text>
<text x="211.7" y="349.6">SECTION A-A</text>
</g>
<g font-size="3.9">
<text x="34.3" y="17.3">PROPRIETARY AND CONFIDENTIAL</text>
<text x="460.2" y="19.4">REVISIONS</text>
<text x="14.6" y="24.2">This document and all CAD files/electronic data contain</text>
<text x="14.6" y="28.1">information that is confidential and is the property of MIT-</text>
<text x="14.6" y="31.9">PSFC and may not be copied, published or disclosed to</text>
<text x="14.6" y="35.8">others, or used for any purpose other than review and</text>
<text x="14.6" y="39.7">manufacturing, without the expressed written authorization</text>
<text x="14.6" y="43.6">of an authorized officer of MIT-PSFC. This document must</text>
<text x="14.6" y="47.5">be kept only in MIT-PSFC files when not in use.</text>
</g>
<g font-size="3.5">
<text x="403.2" y="376.3">INCHES</text>
<text x="454.6" y="418.1">SCALE:</text>
</g>
<g font-size="3.4">
<text x="452.3" y="386.1">TITLE:</text>
<text x="452.3" y="402.9">SIZE</text>
<text x="461.4" y="402.9">DWG. NO.</text>
<text x="536.4" y="402.9">REV.</text>
<text x="472.4" y="418.1">2:1</text>
<text x="522.5" y="417.8">SHEET 1 OF 1</text>
</g>
<g font-size="2.8">
<text x="398.4" y="29.6">REV.</text>
<text x="438.3" y="29.6">DESCRIPTION</text>
<text x="497" y="29.6">DATE</text>
<text x="523.5" y="29.6">APPROVED</text>
<text x="400.3" y="40.1">A</text>
<text x="436.7" y="40.1">INITIAL RELEASE</text>
<text x="494.3" y="40.1">3/6/2024</text>
<text x="525.3" y="40.1">R.VIEIRA</text>
<text x="365.6" y="375.7">ASME Y14.5-2009</text>
<text x="430.7" y="375.2">0.10 Lbs.</text>
<text x="358.6" y="382.5">UNSPECIFIED TOLERANCES</text>
<text x="400.7" y="385.8">6061 Alloy</text>
<text x="359.9" y="395">INCHES</text>
<text x="386.4" y="395">MM</text>
<text x="401.4" y="394.3">N/A</text>
<text x="401.5" y="402.2">J.Estrada</text>
<text x="432.6" y="402.2">3/5/2024</text>
<text x="401.5" y="409.7">R.Vieira</text>
<text x="432.2" y="409.7">3/5/2024</text>
</g>
<g font-size="2.2">
<text x="429.9" y="370.7">WEIGHT:</text>
<text x="400.8" y="389.7">FINISH:</text>
<text x="400.3" y="398.4">DRAWN BY:</text>
<text x="429.1" y="398.4">DATE:</text>
<text x="400.3" y="406.1">ENGINEERING APPR.</text>
<text x="429.1" y="406.1">DATE:</text>
<text x="400.4" y="413.6">PROJECT MANAGER:</text>
</g>
<g font-size="2.1">
<text x="401.1" y="370.7">UNITS:</text>
<text x="400.7" y="381.8">MATERIAL:</text>
<text x="370" y="389.3">ANGLES ± 1/2°</text>
<text x="358.5" y="400.6">Ra 125 µin</text>
<text x="381.1" y="401">Ra 3.2 µm</text>
<text x="358.5" y="405.1">3 PLACES ± .005</text>
<text x="381.1" y="405.3">3 PLACES ± 0.1</text>
<text x="358.4" y="411.7">1 PLACE ± .100</text>
<text x="358.5" y="408.4">2 PLACES ± .010</text>
<text x="381.1" y="408.6">2 PLACES ± 0.25</text>
<text x="381.2" y="411.9">1 PLACE ± 0.75</text>
<text x="363.3" y="417.6">DO NOT SCALE DRAWING</text>
</g>
<g font-size="1.8">
<text x="358.5" y="372.4">INTERPRET GEOMETRIC TOLERANCING PER:</text>
<text x="359.8" y="385.1">REMOVE ALL BURRS AND SHARP EDGES</text>
</g>
<text font-size="1.4" x="430.1" y="395">THIRD ANGLE PROJECTION</text>
</svg>
